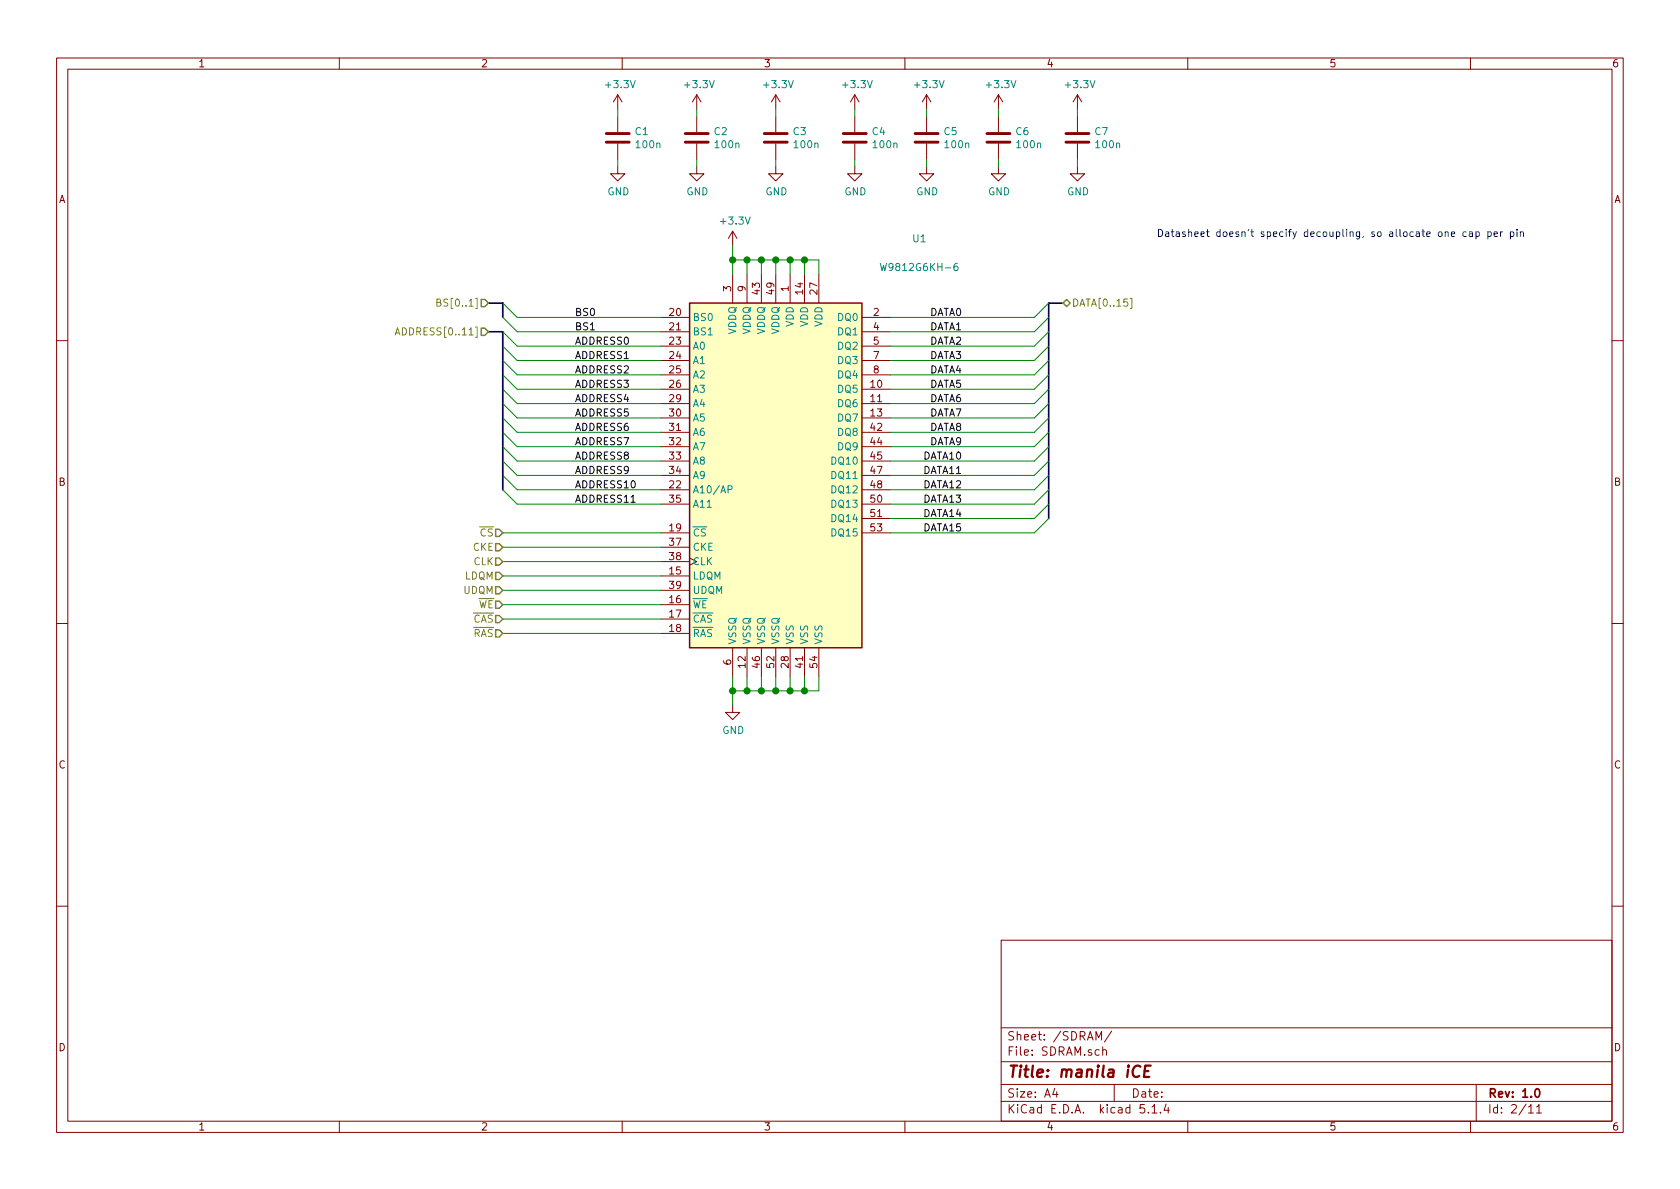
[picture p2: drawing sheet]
<svg xmlns="http://www.w3.org/2000/svg" width="297mm" height="210mm" viewBox="0 0 297 210" stroke-linecap="round" stroke-linejoin="round" font-family="sans-serif">
<g fill="none" stroke="#840000" stroke-width=".18">
<path d="M10 10.3h277v189.9h-277zM12 12.2h273v186.1h-273zM60 10.3v1.9M109.2 16.8l-.7 1.2M109.2 16.8v2.5M109.2 16.8l.8 1.2M110 10.3v1.9M123.2 16.8l-.8 1.2M123.2 16.8v2.5M123.2 16.8l.8 1.2M137.2 16.8v2.5M137.2 16.8l-.8 1.2"/>
<path d="M137.2 16.8l.7 1.2M151.1 16.8l-.7 1.2M151.1 16.8v2.5M151.1 16.8l.8 1.2M160 10.3v1.9M163.8 16.8l-.7 1.2M163.8 16.8v2.5M163.8 16.8l.8 1.2M176.5 16.8l-.7 1.2M176.5 16.8v2.5M176.5 16.8l.8 1.2M190.5 16.8l-.8 1.2"/>
<path d="M190.5 16.8v2.5M190.5 16.8l.8 1.2M210 10.3v1.9M260 10.3v1.9M109.2 29.5v1.2h1.3l-1.3 1.3-1.3-1.3h1.3M109.2 20.6v2.8M109.2 25.4v2.8M123.2 29.5v1.2h1.3l-1.3 1.3-1.3-1.3h1.3M123.2 20.6v2.8M123.2 25.4v2.8M137.2 29.5v1.2h1.2l-1.2 1.3-1.3-1.3h1.3M137.2 20.6v2.8"/>
<path d="M137.2 25.4v2.8M151.1 29.5v1.2h1.3l-1.3 1.3-1.2-1.3h1.2M151.1 20.6v2.8M151.1 25.4v2.8M163.8 29.5v1.2h1.3l-1.3 1.3-1.2-1.3h1.2M163.8 20.6v2.8M163.8 25.4v2.8M176.5 29.5v1.2h1.3l-1.3 1.3-1.2-1.3h1.2M176.5 20.6v2.8M176.5 25.4v2.8M190.5 29.5v1.2h1.3l-1.3 1.3-1.3-1.3h1.3M190.5 20.6v2.8"/>
<path d="M190.5 25.4v2.8M116.8 56.1h5.1M116.8 58.7h5.1M129.5 40.9l-.7 1.3M129.5 40.9v2.5M129.5 48.5v5.1M129.5 40.9l.8 1.3M132.1 48.5v5.1M134.6 48.5v5.1M137.2 48.5v5.1M139.7 48.5v5.1M142.2 48.5v5.1"/>
<path d="M144.8 48.5v5.1M152.4 56.1h5.1M152.4 58.7h5.1M10 60.2h2M116.8 68.8h5.1M116.8 71.4h5.1M116.8 73.9h5.1M116.8 61.2h5.1M116.8 63.7h5.1M116.8 66.3h5.1M116.8 76.4h5.1M116.8 79h5.1"/>
<path d="M152.4 68.8h5.1M152.4 71.4h5.1M152.4 73.9h5.1M152.4 61.2h5.1M152.4 63.7h5.1M152.4 66.3h5.1M152.4 76.4h5.1M152.4 79h5.1M285 60.2h2M116.8 94.2h5.1M116.8 86.6h5.1M116.8 81.5h5.1"/>
<path d="M116.8 84.1h5.1M116.8 89.1h5.1M116.8 96.8h5.1M116.8 99.3h5.1M152.4 94.2h5.1M152.4 86.6h5.1M152.4 81.5h5.1M152.4 84.1h5.1M152.4 89.1h5.1M152.4 91.7h5.1M10 110.3h2M116.8 101.8h5.1"/>
<path d="M116.8 106.9h5.1M116.8 109.5h5.1M116.8 112h5.1M116.8 104.4h5.1M129.5 114.5v5.1M132.1 114.5v5.1M134.6 114.5v5.1M137.2 114.5v5.1M139.7 114.5v5.1M142.2 114.5v5.1M144.8 114.5v5.1M285 110.3h2"/>
<path d="M129.5 124.7v1.3h1.3l-1.3 1.2-1.2-1.2h1.2M10 160.2h2M177 166.3h108v32h-108zM285 160.2h2M60 198.3v1.9M110 198.3v1.9M160 198.3v1.9M177 194.8h108M177 191.8h108M177 187.8h108M177 181.8h108M186.5 192.5l-.4 1h1"/>
<path d="M186.8 193v1M193.8 183.9v-1.5l.5 1.1 .5-1.1v1.5M195 185.7a.37 .37 0 0 1 .6 .1v.8M195 185.1v1.5M196.5 182.3l-1.2 2M197 191.8v3M202.3 195.3h-.7l-.1 .7 .3-.1 .5 .1 .1 .2-.1 .5-.2 .1-.6-.1M203 196.7v.1M203.7 195.8l.4-.5v1.5M203.7 196.8h.8M205.2 196.7v.1M206.2 195.2l-.4 1.1h1"/>
<path d="M206.6 195.8v1M210 198.3v1.9M260 198.3v1.9M261 191.8v6.5M270.3 195.8l.4-.5v1.5M270.3 196.8h.8M271.7 195.8l.4-.5v1.5M271.7 196.8h.8"/>
</g>
<path d="M271.5 192.7l.2-.2a.81 .81 0 0 1 .6 .6 .81 .81 0 0 1-.3 .8l-.1 .1a.79 .79 0 0 1-.4-1.3z" fill="none" stroke="#840000" stroke-width=".3"/>
<path d="M201.6 188.6a.88 .88 0 0 0-1 0 .88 .88 0 0 0-.3 1 .7 .7 0 0 0 .3 .8 .7 .7 0 0 0 .8-.1M202.4 189.4h.6M203.5 188.4h-1l-.2 2h.9" fill="none" stroke="#840000" stroke-width=".41"/>
<path d="M121.9 53.6h30.5v60.9h-30.5z" fill="#ffffc2" stroke="#ffffc2" stroke-width=".18"/>
<path d="M121.9 53.6h30.5v60.9h-30.5z" fill="none" stroke="#840000" stroke-width=".25"/>
<path d="M155.7 46.6l.3 1.2 .2-.9 .2 .9 .3-1.2M169.3 46.6l-.5 .1-.1 .4v.6l.2 .1h.4l.1-.2-.1-.5h-.4l-.2 .2M128.7 86.6l.6-.1 .1-.5-.2-.1h-.5v1.3" fill="none" stroke="#008484" stroke-width=".18"/>
<g fill="none" stroke="#840000" stroke-width=".51">
<path d="M107.2 25.1h4.1M107.2 23.6h4.1M121.2 25.1h4M121.2 23.6h4M135.1 25.1h4.1M135.1 23.6h4.1M149.1 25.1h4.1M149.1 23.6h4.1M161.8 25.1h4.1M161.8 23.6h4.1M174.5 25.1h4.1M174.5 23.6h4.1"/>
<path d="M188.5 25.1h4M188.5 23.6h4"/>
</g>
<path d="M86.4 53.6h2.5v2.5M86.4 58.7h2.5v27.9M188 53.6h-2.6v38.1" fill="none" stroke="#000084" stroke-width=".3"/>
<g fill="none" stroke="#008400" stroke-width=".18">
<path d="M109.2 19.3v1.3M123.2 19.3v1.3M137.2 19.3v1.3M151.1 19.3v1.3M163.8 19.3v1.3M176.5 19.3v1.3M190.5 19.3v1.3M109.2 28.2v1.3M123.2 28.2v1.3M137.2 28.2v1.3M151.1 28.2v1.3M163.8 28.2v1.3"/>
<path d="M176.5 28.2v1.3M190.5 28.2v1.3M88.9 53.6l2.5 2.5h25.4M88.9 56.1l2.5 2.6h25.4M88.9 58.7l2.5 2.5h25.4M129.5 43.4v5.1M129.5 46h15.3v2.5M132.1 46v2.5M134.6 46v2.5M137.2 46v2.5M139.7 46v2.5M142.2 46v2.5"/>
<path d="M185.4 53.6l-2.5 2.5h-25.4M185.4 56.1l-2.5 2.6h-25.4M185.4 58.7l-2.5 2.5h-25.4M88.9 68.8l2.5 2.6h25.4M88.9 61.2l2.5 2.5h25.4M88.9 63.7l2.5 2.6h25.4M88.9 66.3l2.5 2.5h25.4M88.9 79l2.5 2.5h25.4M88.9 76.4l2.5 2.6h25.4M88.9 73.9l2.5 2.5h25.4M88.9 71.4l2.5 2.5h25.4M185.4 68.8l-2.5 2.6h-25.4"/>
<path d="M185.4 61.2l-2.5 2.5h-25.4M185.4 63.7l-2.5 2.6h-25.4M185.4 66.3l-2.5 2.5h-25.4M185.4 79l-2.5 2.5h-25.4M185.4 76.4l-2.5 2.6h-25.4M185.4 73.9l-2.5 2.5h-25.4M185.4 71.4l-2.5 2.5h-25.4M88.9 86.6l2.5 2.5h25.4M88.9 84.1l2.5 2.5h25.4M88.9 81.5l2.5 2.6h25.4M88.9 99.3h27.9M88.9 96.8h27.9"/>
<path d="M88.9 94.2h27.9M185.4 86.6l-2.5 2.5h-25.4M185.4 84.1l-2.5 2.5h-25.4M185.4 81.5l-2.5 2.6h-25.4M185.4 91.7l-2.5 2.5h-25.4M185.4 89.1l-2.5 2.6h-25.4M88.9 109.5h27.9M88.9 112h27.9M88.9 106.9h27.9M88.9 104.4h27.9M88.9 101.8h27.9M129.5 119.6v5.1"/>
<path d="M132.1 119.6v2.6M134.6 119.6v2.6M137.2 119.6v2.6M139.7 119.6v2.6M142.2 119.6v2.6M144.8 119.6v2.6h-15.3"/>
</g>
<path d="M69.9 59.2l.4-1.2 .4 1.2M70 58.9h.6M77.2 53.5l.6-.1 .1-.4-.7-.1v1.2h.5l.3-.2v-.2l-.3-.2M199.8 52.8h.3v1.8h-.3" fill="none" stroke="#848400" stroke-width=".18"/>
<path d="M85.1 58h.6l.7 .7-.7 .6h-.6zM85.1 53h.6l.7 .6-.7 .6h-.6zM188 53.6l.6-.6 .6 .6-.6 .6zM87.6 98.7h.7l.6 .6-.6 .6h-.7zM87.6 96.1h.7l.6 .7-.6 .6h-.7zM87.6 93.6h.7l.6 .6-.6 .7h-.7zM87.6 111.4h.7l.6 .6-.6 .6h-.7zM87.6 108.8h.7l.6 .7-.6 .6h-.7zM87.6 106.3h.7l.6 .6-.6 .7h-.7zM87.6 103.8h.7l.6 .6-.6 .6h-.7zM87.6 101.2h.7l.6 .6-.6 .7h-.7z" fill="none" stroke="#848400" stroke-width=".25"/>
<g fill="none" stroke="#0000c2" stroke-width=".18">
<path d="M256.6 41.4l.6-.1-.1-.3h-.3l-.2 .2 .1 .6h.4M259.3 41h-.4l-.3 .2 .2 .6h.5M259.8 41h.5v.8M260.3 41.3h-.4l-.2 .2 .2 .3h.4M261 41h.3l.3 .2-.2 .6h-.4M261 41v1.3M263.1 41h.3l.3 .2-.1 .6h-.5M263.1 41v1.3M264.2 41.4l.6-.1-.1-.3h-.4l-.1 .2v.6h.5M265.3 41v.8M265.7 41l-.4 .2M267.1 41h.3l.3 .2-.2 .6h-.4"/>
<path d="M267.1 41v1.3M268.2 40.6v.1M268.2 41v.8M268.8 41.1l.2-.1h.3l.1 .8M268.8 41v.8"/>
</g>
<g fill="#008400" stroke="#008400" stroke-width=".25">
<circle cx="142.2" cy="122.2" r=".51"/>
<circle cx="139.7" cy="122.2" r=".51"/>
<circle cx="137.2" cy="122.2" r=".51"/>
<circle cx="134.6" cy="122.2" r=".51"/>
<circle cx="132.1" cy="122.2" r=".51"/>
<circle cx="129.5" cy="122.2" r=".51"/>
<circle cx="132.1" cy="46" r=".51"/>
<circle cx="134.6" cy="46" r=".51"/>
<circle cx="137.2" cy="46" r=".51"/>
<circle cx="139.7" cy="46" r=".51"/>
<circle cx="142.2" cy="46" r=".51"/>
<circle cx="129.5" cy="46" r=".51"/>
</g>
<text font-size="2.8" fill="#840000" x="178" y="190.5">Title: manila iCE</text>
<g font-size="2.1" fill="#840000">
<text x="178" y="184">Sheet: /SDRAM/</text>
<text x="178" y="186.7">File: SDRAM.sch</text>
<text x="178" y="196.9">KiCad E.D.A. kicad 5.1.4</text>
<text x="178" y="194.1">Size: A4</text>
<text x="200" y="194.1">Date:</text>
<text x="263" y="194.1">Rev: 1.0</text>
<text x="263" y="196.9">Id: 2/11</text>
</g>
<g font-size="1.8" fill="#840000">
<text x="35" y="11.9">1</text>
<text x="85" y="11.9">2</text>
<text x="135" y="11.9">3</text>
<text x="185" y="11.9">4</text>
<text x="235" y="11.9">5</text>
<text x="285" y="11.9">6</text>
<text x="10.4" y="35.9">A</text>
<text x="285.4" y="35.9">A</text>
<text x="129.3" y="51.5" transform="rotate(-90 129.3 51.5)">3</text>
<text x="131.8" y="51.5" transform="rotate(-90 131.8 51.5)">9</text>
<text x="134.4" y="52" transform="rotate(-90 134.4 52)">43</text>
<text x="136.9" y="52" transform="rotate(-90 136.9 52)">49</text>
<text x="139.4" y="51.5" transform="rotate(-90 139.4 51.5)">1</text>
<text x="142" y="52" transform="rotate(-90 142 52)">14</text>
<text x="144.5" y="52" transform="rotate(-90 144.5 52)">27</text>
<text x="118.4" y="55.9">20</text>
<text x="118.4" y="58.4">21</text>
<text x="154.5" y="55.9">2</text>
<text x="154.5" y="58.4">4</text>
<text x="118.4" y="61">23</text>
<text x="118.4" y="63.5">24</text>
<text x="154.5" y="61">5</text>
<text x="154.5" y="63.5">7</text>
<text x="118.4" y="66">25</text>
<text x="118.4" y="68.6">26</text>
<text x="118.4" y="71.1">29</text>
<text x="154" y="68.6">10</text>
<text x="154" y="71.1">11</text>
<text x="154.5" y="66">8</text>
<text x="118.4" y="73.7">30</text>
<text x="118.4" y="76.2">31</text>
<text x="154" y="73.7">13</text>
<text x="154" y="76.2">42</text>
<text x="118.4" y="78.7">32</text>
<text x="118.4" y="81.3">33</text>
<text x="118.4" y="83.8">34</text>
<text x="154" y="78.7">44</text>
<text x="154" y="81.3">45</text>
<text x="154" y="83.8">47</text>
<text x="10.4" y="85.9">B</text>
<text x="118.4" y="86.4">22</text>
<text x="118.4" y="88.9">35</text>
<text x="154" y="86.4">48</text>
<text x="154" y="88.9">50</text>
<text x="285.4" y="85.9">B</text>
<text x="118.4" y="94">19</text>
<text x="154" y="91.4">51</text>
<text x="154" y="94">53</text>
<text x="118.4" y="101.6">15</text>
<text x="118.4" y="96.5">37</text>
<text x="118.4" y="99.1">38</text>
<text x="118.4" y="106.7">16</text>
<text x="118.4" y="104.1">39</text>
<text x="118.4" y="109.2">17</text>
<text x="118.4" y="111.8">18</text>
<text x="129.3" y="117.6" transform="rotate(-90 129.3 117.6)">6</text>
<text x="131.8" y="118.1" transform="rotate(-90 131.8 118.1)">12</text>
<text x="134.4" y="118.1" transform="rotate(-90 134.4 118.1)">46</text>
<text x="136.9" y="118.1" transform="rotate(-90 136.9 118.1)">52</text>
<text x="139.4" y="118.1" transform="rotate(-90 139.4 118.1)">28</text>
<text x="142" y="118.1" transform="rotate(-90 142 118.1)">41</text>
<text x="144.5" y="118.1" transform="rotate(-90 144.5 118.1)">54</text>
<text x="10.4" y="135.9">C</text>
<text x="285.4" y="135.9">C</text>
<text x="10.4" y="185.9">D</text>
<text x="285.4" y="185.9">D</text>
<text x="35" y="199.9">1</text>
<text x="85" y="199.9">2</text>
<text x="135" y="199.9">3</text>
<text x="185" y="199.9">4</text>
<text x="235" y="199.9">5</text>
<text x="285" y="199.9">6</text>
</g>
<g font-size="1.8" fill="#008484">
<text x="107.3" y="15.6">+3.3V</text>
<text x="121.2" y="15.6">+3.3V</text>
<text x="135.2" y="15.6">+3.3V</text>
<text x="149.2" y="15.6">+3.3V</text>
<text x="161.9" y="15.6">+3.3V</text>
<text x="174.6" y="15.6">+3.3V</text>
<text x="188.5" y="15.6">+3.3V</text>
<text x="112.3" y="23.9">C1</text>
<text x="126.3" y="23.9">C2</text>
<text x="140.3" y="23.9">C3</text>
<text x="154.3" y="23.9">C4</text>
<text x="167" y="23.9">C5</text>
<text x="179.7" y="23.9">C6</text>
<text x="193.6" y="23.9">C7</text>
<text x="112.6" y="26.2">100n</text>
<text x="126.6" y="26.2">100n</text>
<text x="140.5" y="26.2">100n</text>
<text x="154.5" y="26.2">100n</text>
<text x="167.2" y="26.2">100n</text>
<text x="179.9" y="26.2">100n</text>
<text x="193.9" y="26.2">100n</text>
<text x="107.4" y="34.5">GND</text>
<text x="121.4" y="34.5">GND</text>
<text x="135.3" y="34.5">GND</text>
<text x="149.3" y="34.5">GND</text>
<text x="162" y="34.5">GND</text>
<text x="174.7" y="34.5">GND</text>
<text x="188.7" y="34.5">GND</text>
<text x="127.6" y="39.7">+3.3V</text>
<text x="156.5" y="47.9">W9812G6KH-6</text>
<text x="161.4" y="42.8">U1</text>
<text x="122.4" y="56.8">BS0</text>
<text x="122.4" y="59.3">BS1</text>
<text x="130.2" y="59.2" transform="rotate(-90 130.2 59.2)">VDDQ</text>
<text x="132.7" y="59.2" transform="rotate(-90 132.7 59.2)">VDDQ</text>
<text x="135.3" y="59.2" transform="rotate(-90 135.3 59.2)">VDDQ</text>
<text x="137.8" y="59.2" transform="rotate(-90 137.8 59.2)">VDDQ</text>
<text x="140.3" y="57.8" transform="rotate(-90 140.3 57.8)">VDD</text>
<text x="142.9" y="57.8" transform="rotate(-90 142.9 57.8)">VDD</text>
<text x="145.4" y="57.8" transform="rotate(-90 145.4 57.8)">VDD</text>
<text x="148.3" y="56.8">DQ0</text>
<text x="148.3" y="59.3">DQ1</text>
<text x="122.4" y="61.8">A0</text>
<text x="122.4" y="64.4">A1</text>
<text x="148.3" y="61.8">DQ2</text>
<text x="148.3" y="64.4">DQ3</text>
<text x="122.4" y="66.9">A2</text>
<text x="122.4" y="69.5">A3</text>
<text x="148.3" y="69.5">DQ5</text>
<text x="148.3" y="66.9">DQ4</text>
<text x="122.4" y="72">A4</text>
<text x="122.4" y="74.5">A5</text>
<text x="122.4" y="77.1">A6</text>
<text x="148.3" y="72">DQ6</text>
<text x="148.3" y="74.5">DQ7</text>
<text x="148.3" y="77.1">DQ8</text>
<text x="122.4" y="79.6">A7</text>
<text x="122.4" y="82.2">A8</text>
<text x="147.3" y="82.2">DQ10</text>
<text x="148.3" y="79.6">DQ9</text>
<text x="122.4" y="87.2">A10/AP</text>
<text x="122.4" y="84.7">A9</text>
<text x="122.4" y="89.8">A11</text>
<text x="147.3" y="84.7">DQ11</text>
<text x="147.3" y="87.2">DQ12</text>
<text x="147.3" y="89.8">DQ13</text>
<text x="122.4" y="94.9">CS</text>
<text x="147.3" y="92.3">DQ14</text>
<text x="147.3" y="94.9">DQ15</text>
<text x="122.4" y="97.4">CKE</text>
<text x="122.4" y="99.9">CLK</text>
<text x="122.4" y="102.5">LDQM</text>
<text x="122.4" y="107.6">WE</text>
<text x="122.4" y="105">UDQM</text>
<text x="122.4" y="110.1">CAS</text>
<text x="122.4" y="112.6">RAS</text>
<text x="130.2" y="114" transform="rotate(-90 130.2 114)">VSSQ</text>
<text x="132.7" y="114" transform="rotate(-90 132.7 114)">VSSQ</text>
<text x="135.3" y="114" transform="rotate(-90 135.3 114)">VSSQ</text>
<text x="137.8" y="114" transform="rotate(-90 137.8 114)">VSSQ</text>
<text x="140.3" y="114" transform="rotate(-90 140.3 114)">VSS</text>
<text x="142.9" y="114" transform="rotate(-90 142.9 114)">VSS</text>
<text x="145.4" y="114" transform="rotate(-90 145.4 114)">VSS</text>
<text x="127.7" y="129.8">GND</text>
</g>
<text font-size="1.8" fill="#0000c2" x="204.5" y="41.9">Datasheet doesn't specify decoupling, so allocate one cap per pin</text>
<g font-size="1.8" fill="#848400">
<text x="71.1" y="59.3">ADDRESS[0..11]</text>
<text x="78.3" y="54.2">BS[0..1]</text>
<text x="189.5" y="54.2">DATA[0..15]</text>
<text x="84.9" y="94.9">CS</text>
<text x="83.6" y="97.4">CKE</text>
<text x="83.7" y="99.9">CLK</text>
<text x="82" y="105">UDQM</text>
<text x="82.2" y="102.5">LDQM</text>
<text x="84.5" y="107.6">WE</text>
<text x="83.6" y="112.6">RAS</text>
<text x="83.6" y="110.1">CAS</text>
</g>
<g font-size="1.8">
<text x="101.6" y="55.9">BS0</text>
<text x="101.6" y="58.4">BS1</text>
<text x="164.3" y="55.9">DATA0</text>
<text x="164.3" y="58.4">DATA1</text>
<text x="101.6" y="63.5">ADDRESS1</text>
<text x="101.6" y="61">ADDRESS0</text>
<text x="164.3" y="61">DATA2</text>
<text x="164.3" y="63.5">DATA3</text>
<text x="101.6" y="66">ADDRESS2</text>
<text x="101.6" y="68.6">ADDRESS3</text>
<text x="101.6" y="71.1">ADDRESS4</text>
<text x="164.3" y="71.1">DATA6</text>
<text x="164.3" y="68.6">DATA5</text>
<text x="164.3" y="66">DATA4</text>
<text x="101.6" y="73.7">ADDRESS5</text>
<text x="101.6" y="76.2">ADDRESS6</text>
<text x="164.3" y="76.2">DATA8</text>
<text x="164.3" y="73.7">DATA7</text>
<text x="101.6" y="83.8">ADDRESS9</text>
<text x="101.6" y="81.3">ADDRESS8</text>
<text x="101.6" y="78.7">ADDRESS7</text>
<text x="163.3" y="83.8">DATA11</text>
<text x="163.3" y="81.3">DATA10</text>
<text x="164.3" y="78.7">DATA9</text>
<text x="101.6" y="86.4">ADDRESS10</text>
<text x="101.6" y="88.9">ADDRESS11</text>
<text x="163.3" y="88.9">DATA13</text>
<text x="163.3" y="86.4">DATA12</text>
<text x="163.3" y="94">DATA15</text>
<text x="163.3" y="91.4">DATA14</text>
</g>
</svg>
